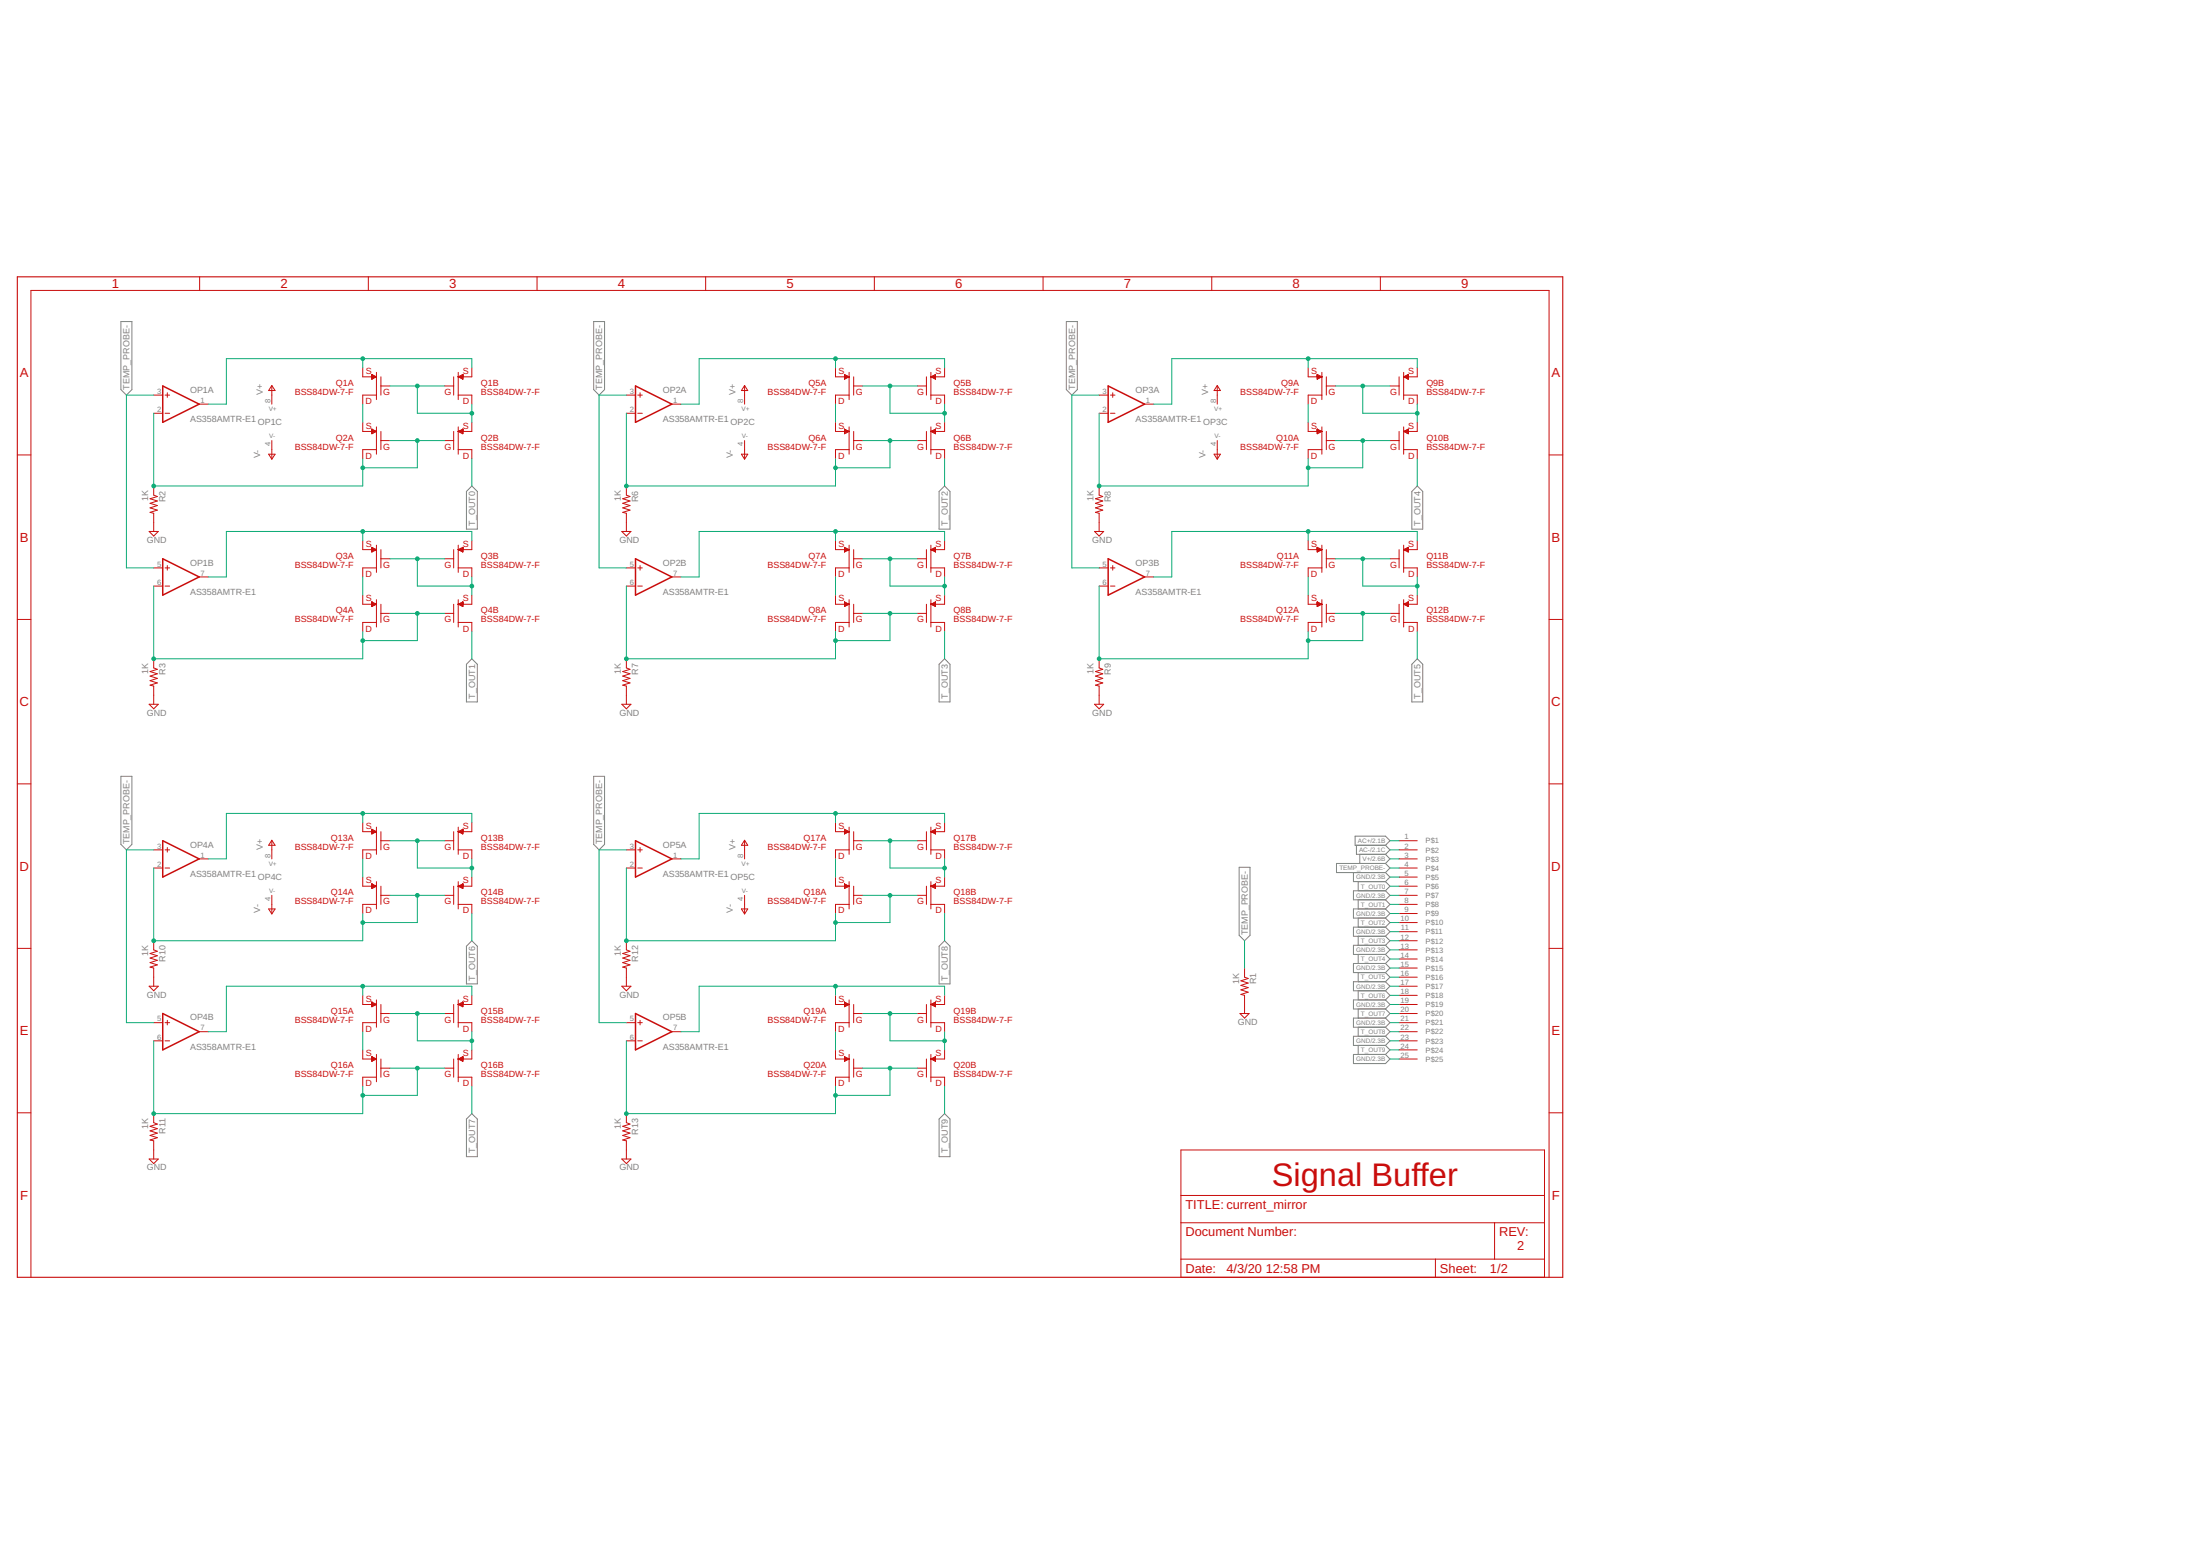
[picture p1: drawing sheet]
<svg xmlns="http://www.w3.org/2000/svg" width="500mm" height="353mm" viewBox="0 0 500 353" stroke-linecap="round" stroke-linejoin="round" font-family="sans-serif">
<g fill="none" stroke="#808080" stroke-width=".23">
<path d="M27.5 73h2.5v15.5l-1.3 1.2-1.2-1.2zM134.9 73h2.5v15.5l-1.3 1.2-1.2-1.2zM242.3 73h2.5v15.5l-1.3 1.2-1.2-1.2zM107.2 110.4l1.3 1.2v8.6h-2.5v-8.6zM213.4 111.6l1.2-1.2 1.3 1.2v8.6h-2.5zM322 110.4l1.3 1.2v8.6h-2.5v-8.6zM107.2 149.6l1.3 1.3v8.5h-2.5v-8.5zM213.4 150.9l1.2-1.3 1.3 1.3v8.5h-2.5zM322 149.6l1.3 1.3v8.5h-2.5v-8.5zM27.5 176.3h2.5v15.4l-1.3 1.3-1.2-1.3zM134.9 176.3h2.5v15.4l-1.3 1.3-1.2-1.3zM281.6 197h2.4v15.4l-1.2 1.2-1.2-1.2z"/>
<path d="M307.5 198.2v2h7.3M307.9 189.9h6.9l1 1-1 1.1h-6.9zM308.2 192v2h6.6M309 194v2.1M314.8 198.2l1 1-1 1M314.8 196.1h-11.1v2.1h11.1M314.8 194l1 1.1-1 1M314.8 192l1 1-1 1M314.8 196.1l1 1-1 1.1M107.2 213.6l1.3 1.3v8.5h-2.5v-8.5zM213.4 214.9l1.2-1.3 1.3 1.3v8.5h-2.5zM308.6 200.2v2.1"/>
<path d="M308.6 204.3v2.1M308.6 208.5v2M308.6 212.6v2.1M308.6 216.7v2.1M314.8 202.3h-7.3v2h7.3M314.8 206.4h-7.3v2.1h7.3M314.8 210.5h-7.3v2.1h7.3M314.8 214.7h-7.3v2h7.3M314.8 218.8h-7.3v2.1h7.3M314.8 202.3l1 1-1 1M314.8 206.4l1 1.1-1 1M314.8 210.5l1 1.1-1 1"/>
<path d="M314.8 214.7l1 1-1 1M314.8 218.8l1 1-1 1.1M314.8 200.2l1 1.1-1 1M314.8 204.3l1 1.1-1 1M314.8 208.5l1 1-1 1M314.8 212.6l1 1-1 1.1M314.8 216.7l1 1.1-1 1M307.5 239.5h7.3l1 1-1 1h-7.3zM308.6 220.9v2M308.6 225v2.1M308.6 229.1v2.1M308.6 233.3v2"/>
<path d="M308.6 237.4v2.1M314.8 222.9h-7.3v2.1h7.3M314.8 227.1h-7.3v2h7.3M314.8 231.2h-7.3v2.1h7.3M314.8 235.3h-7.3v2.1h7.3M314.8 222.9l1 1.1-1 1M314.8 227.1l1 1-1 1M314.8 231.2l1 1-1 1.1M314.8 235.3l1 1.1-1 1M314.8 237.4l1 1-1 1.1M314.8 233.3l1 1-1 1M314.8 220.9l1 1-1 1"/>
<path d="M314.8 225l1 1-1 1.1M314.8 229.1l1 1.1-1 1M106 254.1l1.2-1.2 1.3 1.2v8.6h-2.5zM213.4 254.1l1.2-1.2 1.3 1.2v8.6h-2.5z"/>
</g>
<g fill="none" stroke="#c90d0c" stroke-width=".23">
<path d="M45.4 62.9v3.1M83.7 62.9v3.1M122 62.9v3.1M160.3 62.9v3.1M198.7 62.9v3.1M237 62.9v3.1M275.3 62.9v3.1M313.6 62.9v3.1M34.9 89.7h2.1M34.9 93.9h2.1M37.5 89.7h1M37.5 93.9h1"/>
<path d="M38 89.2v1M45.3 91.8h2M61.8 87.7v4.1M61.8 87.5l.7 1.2h-1.5zM82.4 83.5v2.1h3.1M82.4 95.9v2.1h3.1M84.5 85.1l1 .5-1 .5zM84.5 86.1h.1M84.5 85.9h.4M84.5 85.7h.7M84.5 85.4h.6M84.5 85.2h.3"/>
<path d="M84.5 98.5h.1M84.5 98.3h.4M84.5 98.1h.7M84.5 98h1M84.5 97.8h.7M84.5 97.6h.3M85.5 89.7h-3.1v2.1M85.5 84.6v6.1M85.5 96.9v6.2M85.5 98l-1-.5v1M85.5 98l-1 .5M86.6 85.6v4.1"/>
<path d="M86.6 98v4.1M86.6 87.7h2M101 87.7h2.1M103.1 85.6v4.1M103.1 98v4.1M104.1 89.7h3.1v2.1M104.1 84.6v6.1M104.1 96.9v6.2M104.1 85.6l1.1-.5v1zM104.1 98l1.1-.5v1M104.1 98l1.1 .5M104.1 98h1.1"/>
<path d="M104.4 85.7h.8M104.4 98.1h.8M104.5 97.8h.7M104.5 85.4h.7M104.8 85.9h.4M104.8 98.3h.4M104.9 97.6h.3M104.9 85.2h.3M105.1 86.1h.1M105.1 98.5h.1M107.2 83.5v2.1h-3.1M107.2 95.9v2.1h-3.1"/>
<path d="M142.3 89.7h2.1M142.3 93.9h2.1M144.9 89.7h1M144.9 93.9h1M145.4 89.2v1M152.7 91.8h2M169.2 87.5l.7 1.2h-1.4zM169.2 87.7v4.1M189.8 83.5v2.1h3.1M189.8 95.9v2.1h3.1M191.9 86.1h.1M191.9 85.9h.4"/>
<path d="M191.9 85.7h.8M191.9 85.4h.6M191.9 85.2h.3M191.9 98.5h.1M191.9 98.3h.4M191.9 98.1h.7M191.9 98h1M191.9 97.8h.7M191.9 97.6h.3M191.9 85.1l1 .5-1 .5zM192.9 89.7h-3.1v2.1M192.9 84.6v6.1"/>
<path d="M192.9 96.9v6.2M192.9 98l-1-.5v1M192.9 98l-1 .5M194 87.7h2M194 85.6v4.1M194 98v4.1M208.4 87.7h2.1M210.5 85.6v4.1M210.5 98v4.1M211.5 89.7h3.1v2.1M211.5 84.6v6.1M211.5 96.9v6.2"/>
<path d="M211.5 85.6l1.1-.5v1zM211.5 98l1.1-.5v1M211.5 98l1.1 .5M211.6 98h1M211.8 85.7h.8M211.8 98.1h.8M211.9 97.8h.7M211.9 85.4h.7M212.2 85.9h.4M212.2 98.3h.4M212.3 97.6h.3M212.3 85.2h.3"/>
<path d="M212.5 86.1h.1M212.5 98.5h.1M214.6 83.5v2.1h-3.1M214.6 95.9v2.1h-3.1M249.7 89.7h2.1M249.7 93.9h2.1M252.3 89.7h1M252.3 93.9h1M252.8 89.2v1M260.1 91.8h2M276.6 87.5l.7 1.2h-1.4zM276.6 87.7v4.1"/>
<path d="M297.2 83.5v2.1h3.2M297.2 95.9v2.1h3.2M299.3 86.1h.1M299.3 85.9h.4M299.3 85.7h.8M299.3 85.4h.6M299.3 85.2h.3M299.3 98.5h.1M299.3 98.3h.4M299.3 98.1h.7M299.3 98h1M299.3 97.8h.7"/>
<path d="M299.3 97.6h.3M299.3 85.1l1.1 .5-1.1 .5zM300.4 89.7h-3.2v2.1M300.4 84.6v6.1M300.4 96.9v6.2M300.4 98l-1.1-.5v1M300.4 98l-1.1 .5M301.4 87.7h2M301.4 85.6v4.1M301.4 98v4.1M315.8 87.7h2.1M317.9 85.6v4.1"/>
<path d="M317.9 98v4.1M318.9 89.7h3.1v2.1M318.9 84.6v6.1M318.9 96.9v6.2M318.9 85.6l1.1-.5v1zM318.9 98l1.1-.5v1M318.9 98l1.1 .5M319 98h1M319.2 85.7h.8M319.3 98.1h.7M319.3 97.8h.7M319.4 85.4h.6"/>
<path d="M319.6 85.9h.4M319.6 98.3h.4M319.7 97.6h.3M319.7 85.2h.3M319.9 86.1h.1M320 98.5h.1M322 83.5v2.1h-3.1M322 95.9v2.1h-3.1M3.9 103.3h3.1M34.9 110.4v2l.9 .4-1.7 .5 1.7 .5-1.7 .5 1.7 .5-1.7 .5 1.7 .5-1.7 .6 .8 .2v4.1M61 103.1h1.5l-.7 1.2zM61.8 100.1v4.1"/>
<path d="M85.5 102.1h-3.1v2.1M86.6 100.1h2M101 100.1h2.1M104.1 102.1h3.1v2.1M142.3 110.4v2l.9 .4-1.7 .5 1.7 .5-1.7 .5 1.7 .5-1.7 .5 1.7 .5-1.7 .6 .8 .2v4.1M168.5 103.1h1.4l-.7 1.2zM169.2 100.1v4.1M192.9 102.1h-3.1v2.1M194 100.1h2M208.4 100.1h2.1M211.5 102.1h3.1v2.1M249.7 110.4v2l.9 .4-1.7 .5 1.7 .5-1.7 .5 1.7 .5-1.7 .5 1.7 .5-1.7 .6 .8 .2v4.1"/>
<path d="M275.9 103.1h1.4l-.7 1.2zM276.6 100.1v4.1M300.4 102.1h-3.2v2.1M301.4 100.1h2M315.8 100.1h2.1M318.9 102.1h3.1v2.1M352 103.3h3.1M33.9 120.7h2.1l-1.1 1zM34.9 129h2.1M34.9 133.1h2.1M37.5 129h1M37.5 133.1h1"/>
<path d="M38 128.4v1.1M45.3 131h2M82.4 122.8v2h3.1M82.4 135.1v2.1h3.1M84.5 124.3l1 .5-1 .5zM84.5 136.7v1l1-.5M84.5 125.2h.2M84.5 125.1h.6M84.5 124.9h.9M84.5 124.7h.8M84.5 124.5h.4M84.5 124.4h.1"/>
<path d="M84.5 136.7l1 .5M84.5 137.6h.2M84.5 137.5h.5M84.5 137.3h.9M84.5 137.1h.8M84.5 136.9h.5M84.5 136.8h.1M85.5 129h-3.1v2M85.5 123.8v6.2M85.5 136.2v6.2M86.6 124.8v4.2M86.6 137.2v4.2"/>
<path d="M86.6 126.9h2M86.6 139.3h2M101 126.9h2.1M101 139.3h2.1M103.1 124.8v4.2M103.1 137.2v4.2M104.1 129h3.1v2M104.1 123.8v6.2M104.1 136.2v6.2M104.1 124.8l1.1-.5v1zM104.2 124.9h1M104.2 137.3h1"/>
<path d="M104.3 137.1h.9M104.4 124.7h.8M104.6 125.1h.6M104.6 137.5h.6M104.7 136.9h.5M104.7 124.5h.5M104.9 125.2h.3M105 137.6h.2M105 136.8h.2M105.1 124.4h.1M105.2 136.7v1l-1.1-.5M105.2 136.7l-1.1 .5"/>
<path d="M107.2 122.8v2h-3.1M107.2 135.1v2.1h-3.1M141.3 120.7h2.1l-1.1 1zM142.3 129h2.1M142.3 133.1h2.1M144.9 129h1M144.9 133.1h1M145.4 128.4v1.1M152.7 131h2M189.8 122.8v2h3.1M189.8 135.1v2.1h3.1M191.9 125.2h.2"/>
<path d="M191.9 125.1h.6M191.9 124.9h.9M191.9 124.7h.8M191.9 124.5h.4M191.9 124.4h.1M191.9 137.6h.2M191.9 137.5h.5M191.9 137.3h.9M191.9 137.1h.8M191.9 136.9h.5M191.9 136.8h.1M191.9 124.3l1 .5-1 .5z"/>
<path d="M191.9 136.7v1l1-.5M191.9 136.7l1 .5M192.9 129h-3.1v2M192.9 123.8v6.2M192.9 136.2v6.2M194 126.9h2M194 139.3h2M194 124.8v4.2M194 137.2v4.2M208.4 126.9h2.1M208.4 139.3h2.1M210.5 124.8v4.2"/>
<path d="M210.5 137.2v4.2M211.5 129h3.1v2M211.5 123.8v6.2M211.5 136.2v6.2M211.5 124.8l1.1-.5v1zM211.6 124.9h1M211.7 137.3h.9M211.7 137.1h.9M211.8 124.7h.8M212 125.1h.6M212 137.5h.6M212.1 136.9h.5"/>
<path d="M212.1 124.5h.5M212.3 125.2h.3M212.4 137.6h.2M212.4 136.8h.2M212.5 124.4h.1M212.6 136.7v1l-1.1-.5M212.6 136.7l-1.1 .5M214.6 122.8v2h-3.1M214.6 135.1v2.1h-3.1M248.7 120.7h2.1l-1.1 1zM249.7 129h2.1M249.7 133.1h2.1"/>
<path d="M252.3 129h1M252.3 133.1h1M252.8 128.4v1.1M260.1 131h2M297.2 122.8v2h3.2M297.2 135.1v2.1h3.2M299.3 125.2h.3M299.3 125.1h.6M299.3 124.9h.9M299.3 124.7h.8M299.3 124.5h.4M299.3 124.4h.1"/>
<path d="M299.3 137.6h.2M299.3 137.5h.5M299.3 137.3h.9M299.3 137.1h.8M299.3 136.9h.5M299.3 136.8h.1M299.3 124.3l1.1 .5-1.1 .5zM299.3 136.7v1l1.1-.5M299.3 136.7l1.1 .5M300.4 129h-3.2v2M300.4 123.8v6.2M300.4 136.2v6.2"/>
<path d="M301.4 126.9h2M301.4 139.3h2M301.4 124.8v4.2M301.4 137.2v4.2M315.8 126.9h2.1M315.8 139.3h2.1M317.9 124.8v4.2M317.9 137.2v4.2M318.9 129h3.1v2M318.9 123.8v6.2M318.9 136.2v6.2M318.9 124.8l1.1-.5v1z"/>
<path d="M319 124.9h1M319.1 137.3h.9M319.2 137.1h.8M319.2 124.7h.8M319.4 125.1h.6M319.4 137.5h.6M319.5 136.9h.5M319.5 124.5h.5M319.7 125.2h.3M319.8 137.6h.2M319.8 136.8h.2M319.9 124.4h.1"/>
<path d="M320 136.7v1l-1.1-.5M320 136.7l-1.1 .5M322 122.8v2h-3.1M322 135.1v2.1h-3.1M3.9 140.7h3.1M33.9 159.9h2.1l-1.1 1.1zM34.9 149.6v2.1l.9 .3-1.7 .5 1.7 .5-1.7 .5 1.7 .6-1.7 .5 1.7 .5-1.7 .5 .8 .2v4.1M85.5 141.4h-3.1v2M104.1 141.4h3.1v2M141.3 159.9h2.1l-1.1 1.1zM142.3 149.6v2.1l.9 .3-1.7 .5 1.7 .5-1.7 .5 1.7 .6-1.7 .5 1.7 .5-1.7 .5 .8 .2v4.1M192.9 141.4h-3.1v2"/>
<path d="M211.5 141.4h3.1v2M248.7 159.9h2.1l-1.1 1.1zM249.7 149.6v2.1l.9 .3-1.7 .5 1.7 .5-1.7 .5 1.7 .6-1.7 .5 1.7 .5-1.7 .5 .8 .2v4.1M300.4 141.4h-3.2v2M318.9 141.4h3.1v2M352 140.7h3.1M3.9 178h3.1M352 178h3.1M34.9 193h2.1M34.9 197.1h2.1M37.5 193h1M37.5 197.1h1"/>
<path d="M38 192.5v1M45.3 195.1h2M61.8 190.9v4.2M61.8 190.8l.7 1.2h-1.5zM82.4 186.8v2.1h3.1M82.4 199.2v2.1h3.1M84.5 188.3l1 .6-1 .5zM84.5 189.2h.3M84.5 189h.7M84.5 188.8h1M84.5 188.7h.7M84.5 188.5h.3"/>
<path d="M85.5 193h-3.1v2.1M85.5 187.8v6.2M86.6 188.9v4.1M86.6 190.9h2M101 190.9h2.1M103.1 188.9v4.1M104.1 193h3.1v2.1M104.1 187.8v6.2M104.1 188.9l1.1-.6v1.1zM104.1 188.8h1.1M104.5 189h.7M104.5 188.7h.7"/>
<path d="M104.8 189.2h.4M104.8 188.5h.4M107.2 186.8v2.1h-3.1M107.2 199.2v2.1h-3.1M142.3 193h2.1M142.3 197.1h2.1M144.9 193h1M144.9 197.1h1M145.4 192.5v1M152.7 195.1h2M169.2 190.9v4.2M169.2 190.8l.7 1.2h-1.4z"/>
<path d="M189.8 186.8v2.1h3.1M189.8 199.2v2.1h3.1M191.9 188.3l1 .6-1 .5zM191.9 189.2h.3M191.9 189h.7M191.9 188.8h1M191.9 188.7h.7M191.9 188.5h.3M192.9 193h-3.1v2.1M192.9 187.8v6.2M194 188.9v4.1M194 190.9h2"/>
<path d="M208.4 190.9h2.1M210.5 188.9v4.1M211.5 193h3.1v2.1M211.5 187.8v6.2M211.5 188.9l1.1-.6v1.1zM211.5 188.8h1.1M211.9 189h.7M211.9 188.7h.7M212.2 189.2h.4M212.2 188.5h.4M214.6 186.8v2.1h-3.1M214.6 199.2v2.1h-3.1"/>
<path d="M317.9 193h4.1M317.9 190.9h4.1M317.9 197.1h4.1M317.9 195.1h4.1M317.9 199.2h4.1M3.9 215.4h3.1M34.9 213.6v2.1l.9 .3-1.7 .5 1.7 .5-1.7 .6 1.7 .5-1.7 .5 1.7 .5-1.7 .5 .8 .2v4.2M61 206.4h1.5l-.7 1.2zM61.8 203.3v4.2M84.5 200.7v1.1l1-.5M84.5 200.7l1 .6M84.5 201.6h.3"/>
<path d="M84.5 201.4h.7M84.5 201.1h.7M84.5 200.9h.4M84.5 200.7h.1M85.5 205.4h-3.1v2.1M85.5 200.2v6.2M86.6 201.3v4.1M86.6 203.3h2M101 203.3h2.1M103.1 201.3v4.1M104.1 205.4h3.1v2.1M104.1 200.2v6.2"/>
<path d="M104.4 201.1h.8M104.5 201.4h.7M104.8 200.9h.4M104.9 201.6h.3M105.1 200.7h.1M105.2 200.7v1.1l-1.1-.5M105.2 200.7l-1.1 .6M142.3 213.6v2.1l.9 .3-1.7 .5 1.7 .5-1.7 .6 1.7 .5-1.7 .5 1.7 .5-1.7 .5 .8 .2v4.2M168.5 206.4h1.4l-.7 1.2zM169.2 203.3v4.2M191.9 200.7v1.1l1-.5M191.9 201.6h.3"/>
<path d="M191.9 201.4h.7M191.9 201.1h.7M191.9 200.9h.4M191.9 200.7h.1M191.9 200.7l1 .6M192.9 205.4h-3.1v2.1M192.9 200.2v6.2M194 201.3v4.1M194 203.3h2M208.4 203.3h2.1M210.5 201.3v4.1M211.5 205.4h3.1v2.1"/>
<path d="M211.5 200.2v6.2M211.8 201.1h.8M211.9 201.4h.7M212.2 200.9h.4M212.3 201.6h.3M212.5 200.7h.1M212.6 200.7v1.1l-1.1-.5M212.6 200.7l-1.1 .6M282.8 219.8v2.1l.8 .3-1.6 .5 1.6 .5-1.6 .6 1.6 .5-1.6 .5 1.6 .5-1.6 .5 .8 .2v4.2M317.9 201.3h4.1M317.9 205.4h4.1M317.9 203.3h4.1"/>
<path d="M317.9 207.5h4.1M317.9 209.5h4.1M317.9 211.6h4.1M317.9 213.6h4.1M317.9 215.7h4.1M317.9 217.8h4.1M317.9 219.8h4.1M352 215.4h3.1M33.9 224h2.1l-1.1 1zM34.9 232.2h2.1M34.9 236.4h2.1M37.5 232.2h1"/>
<path d="M37.5 236.4h1M38 231.7v1M45.3 234.3h2M82.4 226v2.1h3.1M82.4 238.4v2.1h3.1M84.5 227.6l1 .5-1 .5zM84.5 240l1 .5-1 .5zM84.5 228.5h.2M84.5 228.4h.5M84.5 228.2h.9M84.5 228h.8M84.5 227.8h.5"/>
<path d="M84.5 227.7h.1M85.5 232.2h-3.1v2.1M85.5 227.1v6.2M85.5 239.5v6.2M86.6 228.1v4.1M86.6 230.2h2M101 230.2h2.1M103.1 228.1v4.1M104.1 232.2h3.1v2.1M104.1 227.1v6.2M104.1 239.5v6.2M104.1 228.1l1.1-.5v1z"/>
<path d="M104.3 228.2h.9M104.3 228h.9M104.6 228.4h.6M104.6 227.8h.6M105 228.5h.2M105 227.7h.2M107.2 226v2.1h-3.1M107.2 238.4v2.1h-3.1M141.3 224h2.1l-1.1 1zM142.3 232.2h2.1M142.3 236.4h2.1M144.9 232.2h1"/>
<path d="M144.9 236.4h1M145.4 231.7v1M152.7 234.3h2M189.8 226v2.1h3.1M189.8 238.4v2.1h3.1M191.9 227.6l1 .5-1 .5zM191.9 240l1 .5-1 .5zM191.9 228.5h.2M191.9 228.4h.5M191.9 228.2h.9M191.9 228h.9M191.9 227.8h.5"/>
<path d="M191.9 227.7h.2M192.9 232.2h-3.1v2.1M192.9 227.1v6.2M192.9 239.5v6.2M194 230.2h2M194 228.1v4.1M208.4 230.2h2.1M210.5 228.1v4.1M211.5 232.2h3.1v2.1M211.5 227.1v6.2M211.5 239.5v6.2M211.5 228.1l1.1-.5v1z"/>
<path d="M211.7 228.2h.9M211.7 228h.9M212 228.4h.6M212 227.8h.6M212.4 228.5h.2M212.4 227.7h.2M214.6 226v2.1h-3.1M214.6 238.4v2.1h-3.1M281.7 230.2h2.1l-1 1zM317.9 230.2h4.1M317.9 224h4.1M317.9 232.2h4.1"/>
<path d="M317.9 236.4h4.1M317.9 234.3h4.1M317.9 228.1h4.1M317.9 221.9h4.1M317.9 226h4.1M317.9 238.4h4.1M3.9 252.7h3.1M34.9 252.9v2.1l.9 .3-1.7 .5 1.7 .5-1.7 .5 1.7 .5-1.7 .6 1.7 .5-1.7 .5 .8 .2v4.1M84.5 240.9h.1M84.5 240.8h.5M84.5 240.6h.8M84.5 240.4h.9"/>
<path d="M84.5 240.2h.5M84.5 240.1h.2M85.5 244.6h-3.1v2.1M86.6 240.5v4.1M86.6 242.6h2M101 242.6h2.1M103.1 240.5v4.1M104.1 244.6h3.1v2.1M104.1 240.5l1.1-.5v1zM104.3 240.4h.9M104.3 240.6h.9M104.6 240.2h.6"/>
<path d="M104.7 240.8h.5M105 240.1h.2M105 240.9h.2M142.3 252.9v2.1l.9 .3-1.7 .5 1.7 .5-1.7 .5 1.7 .5-1.7 .6 1.7 .5-1.7 .5 .8 .2v4.1M191.9 240.9h.1M191.9 240.8h.5M191.9 240.6h.8M191.9 240.4h.9M191.9 240.2h.5M191.9 240.1h.2M192.9 244.6h-3.1v2.1M194 240.5v4.1"/>
<path d="M194 242.6h2M208.4 242.6h2.1M210.5 240.5v4.1M211.5 244.6h3.1v2.1M211.5 240.5l1.1-.5v1zM211.7 240.4h.9M211.7 240.6h.9M212 240.2h.6M212.1 240.8h.5M212.4 240.1h.2M212.4 240.9h.2M317.9 240.5h4.1"/>
<path d="M352 252.7h3.1M33.9 263.2h2.1l-1.1 1zM141.3 263.2h2.1l-1.1 1zM268.3 261.2h82.6v28.9h-82.6zM268.3 277.7h82.6M268.3 271.5h82.6M339.6 277.7v8.2M7 290.1v-224.1h345v224.1M268.3 285.9h82.6M326.2 285.9v4.2"/>
</g>
<path d="M37 87.7l8.3 4.1-8.3 4.1zM144.4 87.7l8.3 4.1-8.3 4.1zM251.8 87.7l8.3 4.1-8.3 4.1zM37 126.9l8.3 4.1-8.3 4.1zM144.4 126.9l8.3 4.1-8.3 4.1zM251.8 126.9l8.3 4.1-8.3 4.1zM37 190.9l8.3 4.2-8.3 4.1zM144.4 190.9l8.3 4.2-8.3 4.1zM37 230.2l8.3 4.1-8.3 4.1zM144.4 230.2l8.3 4.1-8.3 4.1z" fill="none" stroke="#c90d0c" stroke-width=".34"/>
<path d="M3.9 62.9h351.2v227.2h-351.2z" fill="none" stroke="#c90d0c" stroke-width=".25"/>
<g fill="none" stroke="#0dab76" stroke-width=".23">
<path d="M34.9 93.9v16.5h47.5v-6.2M34.9 89.7h-6.2v39.3h6.2M82.4 81.4v2.1M82.4 91.8v4.1M88.6 87.7h12.4M94.8 87.7v6.2h12.4M107.2 83.5v-2.1h-55.8v10.4h-4.1M107.2 91.8v4.1M142.3 93.9v16.5h47.5v-6.2M142.3 89.7h-6.2v39.3h6.2M189.8 81.4v2.1M189.8 91.8v4.1"/>
<path d="M196 87.7h12.4M202.2 87.7v6.2h12.4M214.6 83.5v-2.1h-55.7v10.4h-4.2M214.6 91.8v4.1M249.7 93.9v16.5h47.5v-6.2M249.7 89.7h-6.2v39.3h6.2M297.2 81.4v2.1M297.2 91.8v4.1M303.4 87.7h12.4M309.6 87.7v6.2h12.4M322 83.5v-2.1h-55.7v10.4h-4.2M322 91.8v4.1"/>
<path d="M88.6 100.1h12.4M94.8 100.1v6.1h-12.4M107.2 104.2v6.2M196 100.1h12.4M202.2 100.1v6.1h-12.4M214.6 104.2v6.2M303.4 100.1h12.4M309.6 100.1v6.1h-12.4M322 104.2v6.2M34.9 133.1v16.5h47.5v-6.2M82.4 120.7v2.1M82.4 131v4.1"/>
<path d="M88.6 126.9h12.4M88.6 139.3h12.4M94.8 126.9v6.2h12.4M94.8 139.3v6.2h-12.4M107.2 122.8v-2.1h-55.8v10.3h-4.1M107.2 131v4.1M142.3 133.1v16.5h47.5v-6.2M189.8 120.7v2.1M189.8 131v4.1M196 126.9h12.4M196 139.3h12.4M202.2 126.9v6.2h12.4"/>
<path d="M202.2 139.3v6.2h-12.4M214.6 122.8v-2.1h-55.7v10.3h-4.2M214.6 131v4.1M249.7 133.1v16.5h47.5v-6.2M297.2 120.7v2.1M297.2 131v4.1M303.4 126.9h12.4M303.4 139.3h12.4M309.6 126.9v6.2h12.4M309.6 139.3v6.2h-12.4M322 122.8v-2.1h-55.7v10.3h-4.2M322 131v4.1"/>
<path d="M107.2 143.4v6.2M214.6 143.4v6.2M322 143.4v6.2M34.9 193h-6.2v39.2h6.2M34.9 197.1v16.5h47.5v-6.1M82.4 184.7v2.1M82.4 195.1v4.1M88.6 190.9h12.4M94.8 190.9v6.2h12.4M107.2 186.8v-2.1h-55.8v10.4h-4.1M107.2 195.1v4.1M142.3 193h-6.2v39.2h6.2"/>
<path d="M142.3 197.1v16.5h47.5v-6.1M189.8 184.7v2.1M189.8 195.1v4.1M196 190.9h12.4M202.2 190.9v6.2h12.4M214.6 186.8v-2.1h-55.7v10.4h-4.2M214.6 195.1v4.1M315.8 199.2h2.1M315.8 195.1h2.1M315.8 190.9h2.1M315.8 193h2.1M315.8 197.1h2.1"/>
<path d="M88.6 203.3h12.4M94.8 203.3v6.2h-12.4M107.2 207.5v6.1M196 203.3h12.4M202.2 203.3v6.2h-12.4M214.6 207.5v6.1M282.8 213.6v6.2M315.8 203.3h2.1M315.8 207.5h2.1M315.8 211.6h2.1M315.8 215.7h2.1M315.8 219.8h2.1"/>
<path d="M315.8 209.5h2.1M315.8 213.6h2.1M315.8 201.3h2.1M315.8 205.4h2.1M315.8 217.8h2.1M34.9 236.4v16.5h47.5v-6.2M82.4 224v2M82.4 234.3v4.1M88.6 230.2h12.4M94.8 230.2v6.2h12.4M107.2 226v-2h-55.8v10.3h-4.1M107.2 234.3v4.1"/>
<path d="M142.3 236.4v16.5h47.5v-6.2M189.8 224v2M189.8 234.3v4.1M196 230.2h12.4M202.2 230.2v6.2h12.4M214.6 226v-2h-55.7v10.3h-4.2M214.6 234.3v4.1M315.8 224h2.1M315.8 228.1h2.1M315.8 232.2h2.1M315.8 236.4h2.1M315.8 238.4h2.1"/>
<path d="M315.8 234.3h2.1M315.8 230.2h2.1M315.8 221.9h2.1M315.8 226h2.1M88.6 242.6h12.4M94.8 242.6v6.2h-12.4M107.2 246.7v6.2M196 242.6h12.4M202.2 242.6v6.2h-12.4M214.6 246.7v6.2M315.8 240.5h2.1"/>
</g>
<g fill="#0dab76" stroke="#0dab76" stroke-width=".23">
<circle cx="82.4" cy="81.4" r=".42"/>
<circle cx="94.8" cy="87.7" r=".42"/>
<circle cx="107.2" cy="93.9" r=".42"/>
<circle cx="94.8" cy="100.1" r=".42"/>
<circle cx="34.9" cy="110.4" r=".42"/>
<circle cx="82.4" cy="106.2" r=".42"/>
<circle cx="82.4" cy="120.7" r=".42"/>
<circle cx="94.8" cy="126.9" r=".42"/>
<circle cx="107.2" cy="133.1" r=".42"/>
<circle cx="94.8" cy="139.3" r=".42"/>
<circle cx="34.9" cy="149.6" r=".42"/>
<circle cx="82.4" cy="145.5" r=".42"/>
<circle cx="189.8" cy="81.4" r=".42"/>
<circle cx="202.2" cy="87.7" r=".42"/>
<circle cx="214.6" cy="93.9" r=".42"/>
<circle cx="202.2" cy="100.1" r=".42"/>
<circle cx="142.3" cy="110.4" r=".42"/>
<circle cx="189.8" cy="106.2" r=".42"/>
<circle cx="189.8" cy="120.7" r=".42"/>
<circle cx="202.2" cy="126.9" r=".42"/>
<circle cx="214.6" cy="133.1" r=".42"/>
<circle cx="202.2" cy="139.3" r=".42"/>
<circle cx="142.3" cy="149.6" r=".42"/>
<circle cx="189.8" cy="145.5" r=".42"/>
<circle cx="297.2" cy="81.4" r=".42"/>
<circle cx="309.6" cy="87.7" r=".42"/>
<circle cx="322" cy="93.9" r=".42"/>
<circle cx="309.6" cy="100.1" r=".42"/>
<circle cx="249.7" cy="110.4" r=".42"/>
<circle cx="297.2" cy="106.2" r=".42"/>
<circle cx="297.2" cy="120.7" r=".42"/>
<circle cx="309.6" cy="126.9" r=".42"/>
<circle cx="322" cy="133.1" r=".42"/>
<circle cx="309.6" cy="139.3" r=".42"/>
<circle cx="249.7" cy="149.6" r=".42"/>
<circle cx="297.2" cy="145.5" r=".42"/>
<circle cx="82.4" cy="184.7" r=".42"/>
<circle cx="94.8" cy="190.9" r=".42"/>
<circle cx="107.2" cy="197.1" r=".42"/>
<circle cx="94.8" cy="203.3" r=".42"/>
<circle cx="34.9" cy="213.6" r=".42"/>
<circle cx="82.4" cy="209.5" r=".42"/>
<circle cx="82.4" cy="224" r=".42"/>
<circle cx="94.8" cy="230.2" r=".42"/>
<circle cx="107.2" cy="236.4" r=".42"/>
<circle cx="94.8" cy="242.6" r=".42"/>
<circle cx="34.9" cy="252.9" r=".42"/>
<circle cx="82.4" cy="248.8" r=".42"/>
<circle cx="189.8" cy="184.7" r=".42"/>
<circle cx="202.2" cy="190.9" r=".42"/>
<circle cx="214.6" cy="197.1" r=".42"/>
<circle cx="202.2" cy="203.3" r=".42"/>
<circle cx="142.3" cy="213.6" r=".42"/>
<circle cx="189.8" cy="209.5" r=".42"/>
<circle cx="189.8" cy="224" r=".42"/>
<circle cx="202.2" cy="230.2" r=".42"/>
<circle cx="214.6" cy="236.4" r=".42"/>
<circle cx="202.2" cy="242.6" r=".42"/>
<circle cx="142.3" cy="252.9" r=".42"/>
<circle cx="189.8" cy="248.8" r=".42"/>
</g>
<text font-size="7.4" fill="#c90d0c" x="289" y="269.4">Signal Buffer</text>
<g font-size="3" fill="#c90d0c">
<text x="25.4" y="65.5">1</text>
<text x="63.7" y="65.5">2</text>
<text x="102" y="65.5">3</text>
<text x="140.4" y="65.5">4</text>
<text x="178.7" y="65.5">5</text>
<text x="217" y="65.5">6</text>
<text x="255.3" y="65.5">7</text>
<text x="293.7" y="65.5">8</text>
<text x="332" y="65.5">9</text>
<text x="4.5" y="85.7">A</text>
<text x="352.5" y="85.7">A</text>
<text x="4.5" y="123">B</text>
<text x="352.5" y="123">B</text>
<text x="4.4" y="160.4">C</text>
<text x="352.5" y="160.4">C</text>
<text x="4.4" y="197.7">D</text>
<text x="352.5" y="197.7">D</text>
<text x="4.5" y="235.1">E</text>
<text x="352.5" y="235.1">E</text>
<text x="4.6" y="272.5">F</text>
<text x="352.6" y="272.5">F</text>
</g>
<g font-size="2.9" fill="#c90d0c">
<text x="269.4" y="274.6">TITLE: current_mirror</text>
<text x="269.4" y="280.8">Document Number:</text>
<text x="340.6" y="280.8">REV:</text>
<text x="344.8" y="283.9">2</text>
<text x="269.4" y="289">Date:</text>
<text x="278.7" y="289">4/3/20</text>
<text x="287.6" y="289">12:58 PM</text>
<text x="327.2" y="289">Sheet:</text>
<text x="338.6" y="289">1/2</text>
</g>
<g font-size="2" fill="#808080">
<text x="29.4" y="88.5" transform="rotate(-90 29.4 88.5)">TEMP_PROBE-</text>
<text x="43.2" y="89.2">OP1A</text>
<text x="59.7" y="89.7" transform="rotate(-90 59.7 89.7)">V+</text>
<text x="136.9" y="88.5" transform="rotate(-90 136.9 88.5)">TEMP_PROBE-</text>
<text x="150.6" y="89.2">OP2A</text>
<text x="167.1" y="89.7" transform="rotate(-90 167.1 89.7)">V+</text>
<text x="244.3" y="88.5" transform="rotate(-90 244.3 88.5)">TEMP_PROBE-</text>
<text x="258" y="89.2">OP3A</text>
<text x="274.5" y="89.7" transform="rotate(-90 274.5 89.7)">V+</text>
<text x="43.2" y="95.9">AS358AMTR-E1</text>
<text x="150.6" y="95.9">AS358AMTR-E1</text>
<text x="258" y="95.9">AS358AMTR-E1</text>
<text x="58.6" y="96.5">OP1C</text>
<text x="166" y="96.5">OP2C</text>
<text x="273.4" y="96.5">OP3C</text>
<text x="59.1" y="104" transform="rotate(-90 59.1 104)">V-</text>
<text x="166.5" y="104" transform="rotate(-90 166.5 104)">V-</text>
<text x="273.9" y="104" transform="rotate(-90 273.9 104)">V-</text>
<text x="33.7" y="113.9" transform="rotate(-90 33.7 113.9)">1K</text>
<text x="141.1" y="113.9" transform="rotate(-90 141.1 113.9)">1K</text>
<text x="248.5" y="113.9" transform="rotate(-90 248.5 113.9)">1K</text>
<text x="37.6" y="114" transform="rotate(-90 37.6 114)">R2</text>
<text x="107.9" y="119.4" transform="rotate(-90 107.9 119.4)">T_OUT0</text>
<text x="145" y="114" transform="rotate(-90 145 114)">R6</text>
<text x="215.3" y="119.4" transform="rotate(-90 215.3 119.4)">T_OUT2</text>
<text x="252.4" y="114" transform="rotate(-90 252.4 114)">R8</text>
<text x="322.8" y="119.4" transform="rotate(-90 322.8 119.4)">T_OUT4</text>
<text x="33.4" y="123.3">GND</text>
<text x="140.8" y="123.3">GND</text>
<text x="248.2" y="123.3">GND</text>
<text x="43.2" y="128.4">OP1B</text>
<text x="150.6" y="128.4">OP2B</text>
<text x="258" y="128.4">OP3B</text>
<text x="43.2" y="135.2">AS358AMTR-E1</text>
<text x="150.6" y="135.2">AS358AMTR-E1</text>
<text x="258" y="135.2">AS358AMTR-E1</text>
<text x="33.7" y="153.1" transform="rotate(-90 33.7 153.1)">1K</text>
<text x="37.6" y="153.3" transform="rotate(-90 37.6 153.3)">R3</text>
<text x="141.1" y="153.1" transform="rotate(-90 141.1 153.1)">1K</text>
<text x="145" y="153.3" transform="rotate(-90 145 153.3)">R7</text>
<text x="248.5" y="153.1" transform="rotate(-90 248.5 153.1)">1K</text>
<text x="252.4" y="153.3" transform="rotate(-90 252.4 153.3)">R9</text>
<text x="107.9" y="158.6" transform="rotate(-90 107.9 158.6)">T_OUT1</text>
<text x="215.3" y="158.6" transform="rotate(-90 215.3 158.6)">T_OUT3</text>
<text x="322.8" y="158.6" transform="rotate(-90 322.8 158.6)">T_OUT5</text>
<text x="33.4" y="162.5">GND</text>
<text x="140.8" y="162.5">GND</text>
<text x="248.2" y="162.5">GND</text>
<text x="29.4" y="191.8" transform="rotate(-90 29.4 191.8)">TEMP_PROBE-</text>
<text x="136.9" y="191.8" transform="rotate(-90 136.9 191.8)">TEMP_PROBE-</text>
<text x="43.2" y="192.5">OP4A</text>
<text x="59.7" y="193" transform="rotate(-90 59.7 193)">V+</text>
<text x="150.6" y="192.5">OP5A</text>
<text x="167.1" y="193" transform="rotate(-90 167.1 193)">V+</text>
<text x="43.2" y="199.2">AS358AMTR-E1</text>
<text x="58.6" y="199.8">OP4C</text>
<text x="150.6" y="199.2">AS358AMTR-E1</text>
<text x="166" y="199.8">OP5C</text>
<text x="59.1" y="207.3" transform="rotate(-90 59.1 207.3)">V-</text>
<text x="166.5" y="207.3" transform="rotate(-90 166.5 207.3)">V-</text>
<text x="283.5" y="212.4" transform="rotate(-90 283.5 212.4)">TEMP_PROBE-</text>
<text x="33.7" y="217.2" transform="rotate(-90 33.7 217.2)">1K</text>
<text x="37.6" y="218.4" transform="rotate(-90 37.6 218.4)">R10</text>
<text x="141.1" y="217.2" transform="rotate(-90 141.1 217.2)">1K</text>
<text x="145" y="218.4" transform="rotate(-90 145 218.4)">R12</text>
<text x="33.4" y="226.6">GND</text>
<text x="107.9" y="222.7" transform="rotate(-90 107.9 222.7)">T_OUT6</text>
<text x="140.8" y="226.6">GND</text>
<text x="215.3" y="222.7" transform="rotate(-90 215.3 222.7)">T_OUT8</text>
<text x="281.5" y="223.4" transform="rotate(-90 281.5 223.4)">1K</text>
<text x="285.4" y="223.5" transform="rotate(-90 285.4 223.5)">R1</text>
<text x="43.2" y="231.7">OP4B</text>
<text x="150.6" y="231.7">OP5B</text>
<text x="281.2" y="232.8">GND</text>
<text x="43.2" y="238.4">AS358AMTR-E1</text>
<text x="150.6" y="238.4">AS358AMTR-E1</text>
<text x="33.7" y="256.4" transform="rotate(-90 33.7 256.4)">1K</text>
<text x="37.6" y="257.5" transform="rotate(-90 37.6 257.5)">R11</text>
<text x="141.1" y="256.4" transform="rotate(-90 141.1 256.4)">1K</text>
<text x="145" y="257.6" transform="rotate(-90 145 257.6)">R13</text>
<text x="107.9" y="261.9" transform="rotate(-90 107.9 261.9)">T_OUT7</text>
<text x="215.3" y="261.9" transform="rotate(-90 215.3 261.9)">T_OUT9</text>
<text x="33.4" y="265.8">GND</text>
<text x="140.8" y="265.8">GND</text>
</g>
<g font-size="2" fill="#c90d0c">
<text x="67" y="89.7">BSS84DW-7-F</text>
<text x="76.3" y="87.7">Q1A</text>
<text x="83.1" y="85">S</text>
<text x="87" y="89.7">G</text>
<text x="101" y="89.7">G</text>
<text x="105.1" y="85">S</text>
<text x="109.3" y="87.7">Q1B</text>
<text x="109.3" y="89.7">BSS84DW-7-F</text>
<text x="174.4" y="89.7">BSS84DW-7-F</text>
<text x="183.7" y="87.7">Q5A</text>
<text x="190.5" y="85">S</text>
<text x="194.4" y="89.7">G</text>
<text x="208.4" y="89.7">G</text>
<text x="212.6" y="85">S</text>
<text x="216.7" y="87.7">Q5B</text>
<text x="216.7" y="89.7">BSS84DW-7-F</text>
<text x="281.8" y="89.7">BSS84DW-7-F</text>
<text x="291.1" y="87.7">Q9A</text>
<text x="298" y="85">S</text>
<text x="301.9" y="89.7">G</text>
<text x="315.8" y="89.7">G</text>
<text x="320" y="85">S</text>
<text x="324.1" y="87.7">Q9B</text>
<text x="324.1" y="89.7">BSS84DW-7-F</text>
<text x="83" y="91.8">D</text>
<text x="105.1" y="91.8">D</text>
<text x="190.4" y="91.8">D</text>
<text x="212.6" y="91.8">D</text>
<text x="297.9" y="91.8">D</text>
<text x="320" y="91.8">D</text>
<text x="76.3" y="100">Q2A</text>
<text x="83.1" y="97.4">S</text>
<text x="105.1" y="97.4">S</text>
<text x="109.3" y="100">Q2B</text>
<text x="183.7" y="100">Q6A</text>
<text x="190.5" y="97.4">S</text>
<text x="212.6" y="97.4">S</text>
<text x="216.7" y="100">Q6B</text>
<text x="290" y="100">Q10A</text>
<text x="298" y="97.4">S</text>
<text x="320" y="97.4">S</text>
<text x="324.1" y="100">Q10B</text>
<text x="67" y="102.1">BSS84DW-7-F</text>
<text x="83" y="104.2">D</text>
<text x="87" y="102.1">G</text>
<text x="101" y="102.1">G</text>
<text x="105.1" y="104.2">D</text>
<text x="109.3" y="102.1">BSS84DW-7-F</text>
<text x="174.4" y="102.1">BSS84DW-7-F</text>
<text x="190.4" y="104.2">D</text>
<text x="194.4" y="102.1">G</text>
<text x="208.4" y="102.1">G</text>
<text x="212.6" y="104.2">D</text>
<text x="216.7" y="102.1">BSS84DW-7-F</text>
<text x="281.8" y="102.1">BSS84DW-7-F</text>
<text x="297.9" y="104.2">D</text>
<text x="301.9" y="102.1">G</text>
<text x="315.8" y="102.1">G</text>
<text x="320" y="104.2">D</text>
<text x="324.1" y="102.1">BSS84DW-7-F</text>
<text x="83.1" y="124.2">S</text>
<text x="105.1" y="124.2">S</text>
<text x="190.5" y="124.2">S</text>
<text x="212.6" y="124.2">S</text>
<text x="298" y="124.2">S</text>
<text x="320" y="124.2">S</text>
<text x="67" y="129">BSS84DW-7-F</text>
<text x="76.3" y="126.9">Q3A</text>
<text x="83" y="131">D</text>
<text x="87" y="129">G</text>
<text x="101" y="129">G</text>
<text x="105.1" y="131">D</text>
<text x="109.3" y="126.9">Q3B</text>
<text x="109.3" y="129">BSS84DW-7-F</text>
<text x="174.4" y="129">BSS84DW-7-F</text>
<text x="183.7" y="126.9">Q7A</text>
<text x="190.4" y="131">D</text>
<text x="194.4" y="129">G</text>
<text x="208.4" y="129">G</text>
<text x="212.6" y="131">D</text>
<text x="216.7" y="126.9">Q7B</text>
<text x="216.7" y="129">BSS84DW-7-F</text>
<text x="281.8" y="129">BSS84DW-7-F</text>
<text x="290.1" y="126.9">Q11A</text>
<text x="297.9" y="131">D</text>
<text x="301.9" y="129">G</text>
<text x="315.8" y="129">G</text>
<text x="320" y="131">D</text>
<text x="324.1" y="126.9">Q11B</text>
<text x="324.1" y="129">BSS84DW-7-F</text>
<text x="83.1" y="136.6">S</text>
<text x="105.1" y="136.6">S</text>
<text x="190.5" y="136.6">S</text>
<text x="212.6" y="136.6">S</text>
<text x="298" y="136.6">S</text>
<text x="320" y="136.6">S</text>
<text x="67" y="141.4">BSS84DW-7-F</text>
<text x="76.3" y="139.3">Q4A</text>
<text x="83" y="143.4">D</text>
<text x="87" y="141.4">G</text>
<text x="101" y="141.4">G</text>
<text x="105.1" y="143.4">D</text>
<text x="109.3" y="139.3">Q4B</text>
<text x="109.3" y="141.4">BSS84DW-7-F</text>
<text x="174.4" y="141.4">BSS84DW-7-F</text>
<text x="183.7" y="139.3">Q8A</text>
<text x="190.4" y="143.4">D</text>
<text x="194.4" y="141.4">G</text>
<text x="208.4" y="141.4">G</text>
<text x="212.6" y="143.4">D</text>
<text x="216.7" y="139.3">Q8B</text>
<text x="216.7" y="141.4">BSS84DW-7-F</text>
<text x="281.8" y="141.4">BSS84DW-7-F</text>
<text x="290" y="139.3">Q12A</text>
<text x="297.9" y="143.4">D</text>
<text x="301.9" y="141.4">G</text>
<text x="315.8" y="141.4">G</text>
<text x="320" y="143.4">D</text>
<text x="324.1" y="139.3">Q12B</text>
<text x="324.1" y="141.4">BSS84DW-7-F</text>
<text x="75.2" y="190.9">Q13A</text>
<text x="83.1" y="188.2">S</text>
<text x="105.1" y="188.2">S</text>
<text x="109.3" y="190.9">Q13B</text>
<text x="182.6" y="190.9">Q17A</text>
<text x="190.5" y="188.2">S</text>
<text x="212.6" y="188.2">S</text>
<text x="216.7" y="190.9">Q17B</text>
<text x="67" y="193">BSS84DW-7-F</text>
<text x="83" y="195.1">D</text>
<text x="87" y="193">G</text>
<text x="101" y="193">G</text>
<text x="105.1" y="195.1">D</text>
<text x="109.3" y="193">BSS84DW-7-F</text>
<text x="174.4" y="193">BSS84DW-7-F</text>
<text x="190.4" y="195.1">D</text>
<text x="194.4" y="193">G</text>
<text x="208.4" y="193">G</text>
<text x="212.6" y="195.1">D</text>
<text x="216.7" y="193">BSS84DW-7-F</text>
<text x="75.2" y="203.3">Q14A</text>
<text x="83.1" y="200.6">S</text>
<text x="105.1" y="200.6">S</text>
<text x="109.3" y="203.3">Q14B</text>
<text x="182.6" y="203.3">Q18A</text>
<text x="190.5" y="200.6">S</text>
<text x="212.6" y="200.6">S</text>
<text x="216.7" y="203.3">Q18B</text>
<text x="67" y="205.4">BSS84DW-7-F</text>
<text x="83" y="207.4">D</text>
<text x="87" y="205.4">G</text>
<text x="101" y="205.4">G</text>
<text x="105.1" y="207.4">D</text>
<text x="109.3" y="205.4">BSS84DW-7-F</text>
<text x="174.4" y="205.4">BSS84DW-7-F</text>
<text x="190.4" y="207.4">D</text>
<text x="194.4" y="205.4">G</text>
<text x="208.4" y="205.4">G</text>
<text x="212.6" y="207.4">D</text>
<text x="216.7" y="205.4">BSS84DW-7-F</text>
<text x="83.1" y="227.5">S</text>
<text x="105.1" y="227.5">S</text>
<text x="190.5" y="227.5">S</text>
<text x="212.6" y="227.5">S</text>
<text x="67" y="232.2">BSS84DW-7-F</text>
<text x="75.2" y="230.2">Q15A</text>
<text x="87" y="232.2">G</text>
<text x="101" y="232.2">G</text>
<text x="109.3" y="230.2">Q15B</text>
<text x="109.3" y="232.2">BSS84DW-7-F</text>
<text x="174.4" y="232.2">BSS84DW-7-F</text>
<text x="182.6" y="230.2">Q19A</text>
<text x="194.4" y="232.2">G</text>
<text x="208.4" y="232.2">G</text>
<text x="216.7" y="230.2">Q19B</text>
<text x="216.7" y="232.2">BSS84DW-7-F</text>
<text x="83" y="234.3">D</text>
<text x="83.1" y="239.9">S</text>
<text x="105.1" y="234.3">D</text>
<text x="105.1" y="239.9">S</text>
<text x="190.4" y="234.3">D</text>
<text x="190.5" y="239.9">S</text>
<text x="212.6" y="234.3">D</text>
<text x="212.6" y="239.9">S</text>
<text x="67" y="244.6">BSS84DW-7-F</text>
<text x="75.2" y="242.6">Q16A</text>
<text x="87" y="244.6">G</text>
<text x="101" y="244.6">G</text>
<text x="109.3" y="242.6">Q16B</text>
<text x="109.3" y="244.6">BSS84DW-7-F</text>
<text x="174.4" y="244.6">BSS84DW-7-F</text>
<text x="182.6" y="242.6">Q20A</text>
<text x="194.4" y="244.6">G</text>
<text x="208.4" y="244.6">G</text>
<text x="216.7" y="242.6">Q20B</text>
<text x="216.7" y="244.6">BSS84DW-7-F</text>
<text x="83" y="246.7">D</text>
<text x="105.1" y="246.7">D</text>
<text x="190.4" y="246.7">D</text>
<text x="212.6" y="246.7">D</text>
</g>
<g font-size="1.7" fill="#808080">
<text x="35.7" y="89.4">3</text>
<text x="143.1" y="89.4">3</text>
<text x="250.5" y="89.4">3</text>
<text x="35.7" y="93.6">2</text>
<text x="45.5" y="91.5">1</text>
<text x="61.5" y="91.5" transform="rotate(-90 61.5 91.5)">8</text>
<text x="143.1" y="93.6">2</text>
<text x="152.9" y="91.5">1</text>
<text x="168.9" y="91.5" transform="rotate(-90 168.9 91.5)">8</text>
<text x="250.5" y="93.6">2</text>
<text x="260.4" y="91.5">1</text>
<text x="276.3" y="91.5" transform="rotate(-90 276.3 91.5)">8</text>
<text x="61.5" y="101.3" transform="rotate(-90 61.5 101.3)">4</text>
<text x="168.9" y="101.3" transform="rotate(-90 168.9 101.3)">4</text>
<text x="276.3" y="101.3" transform="rotate(-90 276.3 101.3)">4</text>
<text x="35.7" y="128.7">5</text>
<text x="45.5" y="130.7">7</text>
<text x="143.1" y="128.7">5</text>
<text x="152.9" y="130.7">7</text>
<text x="250.5" y="128.7">5</text>
<text x="260.4" y="130.7">7</text>
<text x="35.7" y="132.8">6</text>
<text x="143.1" y="132.8">6</text>
<text x="250.5" y="132.8">6</text>
<text x="319.2" y="190.6">1</text>
<text x="323.9" y="191.5">P$1</text>
<text x="35.7" y="196.8">2</text>
<text x="35.7" y="192.7">3</text>
<text x="45.5" y="194.8">1</text>
<text x="61.5" y="194.8" transform="rotate(-90 61.5 194.8)">8</text>
<text x="143.1" y="196.8">2</text>
<text x="143.1" y="192.7">3</text>
<text x="152.9" y="194.8">1</text>
<text x="168.9" y="194.8" transform="rotate(-90 168.9 194.8)">8</text>
<text x="319.2" y="192.7">2</text>
<text x="319.2" y="194.8">3</text>
<text x="319.2" y="196.8">4</text>
<text x="323.9" y="193.6">P$2</text>
<text x="323.9" y="195.7">P$3</text>
<text x="323.9" y="197.7">P$4</text>
<text x="319.2" y="198.9">5</text>
<text x="319.2" y="201">6</text>
<text x="319.2" y="203">7</text>
<text x="323.9" y="199.8">P$5</text>
<text x="323.9" y="201.9">P$6</text>
<text x="323.9" y="203.9">P$7</text>
<text x="61.5" y="204.6" transform="rotate(-90 61.5 204.6)">4</text>
<text x="168.9" y="204.6" transform="rotate(-90 168.9 204.6)">4</text>
<text x="318.2" y="209.2">10</text>
<text x="319.2" y="205.1">8</text>
<text x="319.2" y="207.2">9</text>
<text x="323.9" y="206">P$8</text>
<text x="323.9" y="208.1">P$9</text>
<text x="318.2" y="213.4">12</text>
<text x="318.2" y="215.4">13</text>
<text x="318.3" y="211.3">11</text>
<text x="323.9" y="210.1">P$10</text>
<text x="323.9" y="212.2">P$11</text>
<text x="323.9" y="214.3">P$12</text>
<text x="318.2" y="217.5">14</text>
<text x="318.2" y="219.6">15</text>
<text x="318.2" y="221.6">16</text>
<text x="323.9" y="216.3">P$13</text>
<text x="323.9" y="218.4">P$14</text>
<text x="323.9" y="220.5">P$15</text>
<text x="318.2" y="223.7">17</text>
<text x="318.2" y="225.7">18</text>
<text x="318.2" y="227.8">19</text>
<text x="323.9" y="222.5">P$16</text>
<text x="323.9" y="224.6">P$17</text>
<text x="323.9" y="226.7">P$18</text>
<text x="35.7" y="231.9">5</text>
<text x="143.1" y="231.9">5</text>
<text x="318.2" y="229.9">20</text>
<text x="318.2" y="231.9">21</text>
<text x="323.9" y="228.7">P$19</text>
<text x="323.9" y="230.8">P$20</text>
<text x="323.9" y="232.9">P$21</text>
<text x="35.7" y="236.1">6</text>
<text x="45.5" y="234">7</text>
<text x="143.1" y="236.1">6</text>
<text x="152.9" y="234">7</text>
<text x="318.2" y="234">22</text>
<text x="318.2" y="236.1">23</text>
<text x="318.2" y="238.1">24</text>
<text x="323.9" y="234.9">P$22</text>
<text x="323.9" y="237">P$23</text>
<text x="323.9" y="239.1">P$24</text>
<text x="318.2" y="240.2">25</text>
<text x="323.9" y="241.1">P$25</text>
</g>
<g font-size="1.5" fill="#808080">
<text x="61" y="93.3">V+</text>
<text x="168.5" y="93.3">V+</text>
<text x="275.9" y="93.3">V+</text>
<text x="61.2" y="99.5">V-</text>
<text x="168.6" y="99.5">V-</text>
<text x="276" y="99.5">V-</text>
<text x="308.5" y="191.4">AC+/2.1B</text>
<text x="61" y="196.6">V+</text>
<text x="168.5" y="196.6">V+</text>
<text x="304.3" y="197.6">TEMP_PROBE-</text>
<text x="308.8" y="193.5">AC-/2.1C</text>
<text x="309.6" y="195.6">V+/2.6B</text>
<text x="61.2" y="202.8">V-</text>
<text x="168.6" y="202.8">V-</text>
<text x="308.2" y="199.7">GND/2.3B</text>
<text x="308.2" y="203.8">GND/2.3B</text>
<text x="309.2" y="201.8">T_OUT0</text>
<text x="308.2" y="208">GND/2.3B</text>
<text x="309.2" y="205.9">T_OUT1</text>
<text x="308.2" y="212.1">GND/2.3B</text>
<text x="309.2" y="210">T_OUT2</text>
<text x="309.2" y="214.2">T_OUT3</text>
<text x="308.2" y="216.2">GND/2.3B</text>
<text x="308.2" y="220.4">GND/2.3B</text>
<text x="309.2" y="218.3">T_OUT4</text>
<text x="308.2" y="224.5">GND/2.3B</text>
<text x="309.2" y="222.4">T_OUT5</text>
<text x="309.2" y="226.6">T_OUT6</text>
<text x="308.2" y="228.6">GND/2.3B</text>
<text x="308.2" y="232.8">GND/2.3B</text>
<text x="309.2" y="230.7">T_OUT7</text>
<text x="308.2" y="236.9">GND/2.3B</text>
<text x="309.2" y="239">T_OUT9</text>
<text x="309.2" y="234.8">T_OUT8</text>
<text x="308.2" y="241">GND/2.3B</text>
</g>
</svg>
